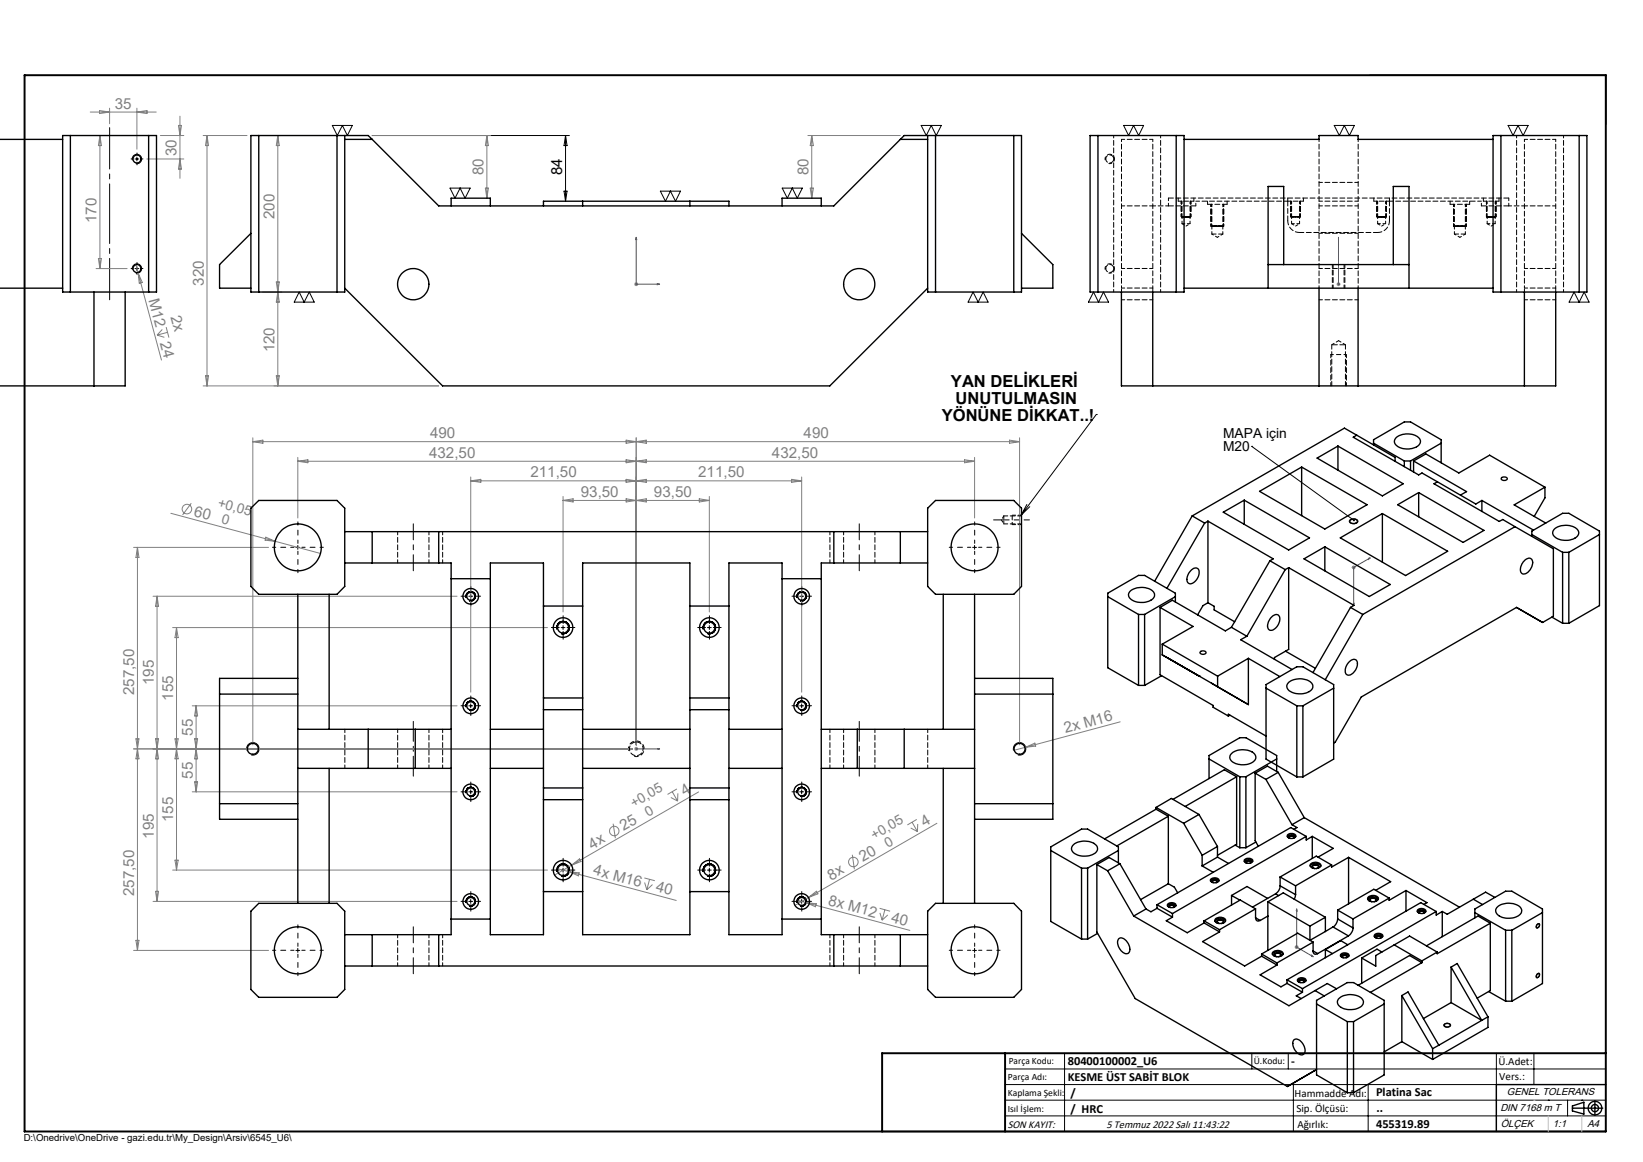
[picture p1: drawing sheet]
<svg xmlns="http://www.w3.org/2000/svg" width="420mm" height="297mm" viewBox="0 0 420 297" stroke-linecap="round" stroke-linejoin="round" font-family="sans-serif">
<g fill="none" stroke="#808080" stroke-width=".26">
<path d="M162.1 72.6h1M162.3 72.3l.7 .7M162.6 72.1v1M163 72.3l-.7 .7M341.7 72.6h1M341.8 72.3l.7 .7M342.2 72.1v1M342.5 72.3l-.7 .7M40.1 85.7l1.9 .5M41.5 84.2l-1.4 1.5M42.5 83.6l.7 2.7M42.8 84.9l-2.7 .8"/>
<path d="M48.9 128.6l-2.2 3M345.5 145h1M345.7 144.7l.7 .7M346 144.5v1.1M346.4 144.7l-.7 .7M162.1 191.4h1M162.3 191.1l.7 .7M162.6 190.9v1M163 191.1l-.7 .7M156.7 210.5l.6 3.7M171.5 203.8l1.7 .9M171.8 202.3l1.4 2.4"/>
<path d="M173 201.6l-2.4 1.5M173.3 202.8l-.1 1.9M217.9 218.5l.5 3.7M232.8 211.6l1.7 .9M233.2 210.1l1.3 2.4M234.4 209.4l-2.4 1.5M234.6 210.6l-.1 1.9M164.7 224.4l2.7 .7M164.8 225.6l.5 1.8M166.1 224.8l-.8 2.6M166.8 226.1l-1.5 1.3M224.9 232.2l2.6 .7"/>
<path d="M224.9 233.3l.6 1.9M226.2 232.5l-.7 2.7M226.9 233.9l-1.4 1.3M330.9 242.1h1.1M331.1 241.7l.7 .7M331.5 241.6v1M331.8 241.7l-.7 .7"/>
<circle cx="47.8" cy="130.1" r="1.22"/>
<circle cx="157" cy="212.4" r="1.21"/>
<circle cx="218.1" cy="220.3" r="1.21"/>
</g>
<g fill="none" stroke="#000" stroke-width=".26">
<path d="M84.9 32.1h5.2l-1.3 2.5-1.3-2.5-1.3 2.5zM235.5 32.1h5.1l-1.3 2.5-1.2-2.5-1.3 2.5zM287.2 32.1h5.1l-1.2 2.5-1.3-2.5-1.3 2.5zM341.1 32.1h5.1l-1.3 2.5-1.3-2.5-1.2 2.5zM385.5 32.1h5.1l-1.2 2.5-1.3-2.5-1.3 2.5zM33.8 41a1.2 1.2 0 0 1 1.1-1.6 1.2 1.2 0 0 1 1.3 1.3 1.2 1.2 0 0 1-1.5 1.1M34.5 40.6h1M35 40.1v1M115 48.1h5.2l-1.3 2.6-1.3-2.6-1.3 2.6zM168.8 48.9h5.2l-1.3 2.5-1.3-2.5-1.3 2.5zM200 48.1h5.1l-1.3 2.6-1.3-2.6-1.2 2.6zM33.8 69a1.2 1.2 0 0 1 1.1-1.6 1.2 1.2 0 0 1 1.3 1.3 1.2 1.2 0 0 1-1.5 1.1"/>
<path d="M34.5 68.6h1M35 68.2v.9M76.5 74.6l1.3 2.6 1.3-2.6 1.2 2.6h-5.1zM248.7 74.6l1.3 2.6 1.3-2.6 1.3 2.6h-5.1zM279.5 74.6l1.3 2.6 1.3-2.6 1.3 2.6h-5.2zM402.4 74.6l1.3 2.6 1.3-2.6 1.2 2.6h-5.1zM280.2 105.9h.1M280.2 105.9l-19.2 25.8M320 114.1h.1M320 114.1l26.1 18.9M75.6 139.9h1M76.1 139.4v1"/>
<path d="M248.6 139.9h1M249.1 139.4v1M262.5 128.9l-1.5 2.8M263.2 129.5l-2.2 2.2M345.1 132.9l.6-.3a.86 .86 0 0 1 .9 0 .86 .86 0 0 1 .4 1 1.35 1.35 0 0 1-2.1-.4zM119.2 152.7a1.2 1.2 0 0 1 1-1.5 1.2 1.2 0 0 1 1.3 1.3 1.2 1.2 0 0 1-1.5 1.1M119.8 152.4h1M120.3 151.9v1M143.9 159.9v1M181.3 159.9v1M203.8 152.7a1.2 1.2 0 0 1 1-1.5 1.2 1.2 0 0 1 1.3 1.3 1.2 1.2 0 0 1-1.5 1.1M204.4 152.4h1"/>
<path d="M204.9 151.9v1M120.3 179.9v1M142.4 160.8a1.6 1.6 0 0 1 1.4-2 1.6 1.6 0 0 1 1.7 1.8 1.6 1.6 0 0 1-2 1.4M143.4 160.4h1M179.8 160.8a1.6 1.6 0 0 1 1.4-2 1.6 1.6 0 0 1 1.7 1.8 1.6 1.6 0 0 1-2 1.4M180.8 160.4h1M204.9 179.9v1M63.1 191.8a1.59 1.59 0 0 1 1.4-2 1.59 1.59 0 0 1 1.7 1.7 1.59 1.59 0 0 1-2 1.4M119.2 180.7a1.2 1.2 0 0 1 1-1.5 1.2 1.2 0 0 1 1.3 1.3 1.2 1.2 0 0 1-1.5 1.1M119.8 180.4h1M203.8 180.7a1.2 1.2 0 0 1 1-1.5 1.2 1.2 0 0 1 1.3 1.3 1.2 1.2 0 0 1-1.5 1.1M204.4 180.4h1"/>
<path d="M259.1 191.8a1.59 1.59 0 0 1 1.4-2 1.59 1.59 0 0 1 1.7 1.7 1.59 1.59 0 0 1-2 1.4M119.2 202.7a1.2 1.2 0 0 1 1-1.5 1.2 1.2 0 0 1 1.3 1.3 1.2 1.2 0 0 1-1.5 1M119.8 202.4h1M120.3 201.9v1M203.8 202.7a1.2 1.2 0 0 1 1-1.5 1.2 1.2 0 0 1 1.3 1.3 1.2 1.2 0 0 1-1.5 1M204.4 202.4h1M204.9 201.9v1M329.6 214.2a.64 .64 0 0 1 .4-.6 .64 .64 0 0 1 .8 .3l-.1 .3M119.2 230.7a1.2 1.2 0 0 1 1-1.5 1.2 1.2 0 0 1 1.3 1.3 1.2 1.2 0 0 1-1.5 1.1M119.8 230.4h1M120.3 229.9v1M142.4 222.8a1.6 1.6 0 0 1 1.4-2 1.6 1.6 0 0 1 1.7 1.7 1.6 1.6 0 0 1-2 1.4"/>
<path d="M143.4 222.4h1M143.9 221.9v1M179.8 222.8a1.6 1.6 0 0 1 1.4-2 1.6 1.6 0 0 1 1.7 1.7 1.6 1.6 0 0 1-2 1.4M180.8 222.4h1M181.3 221.9v1M203.8 230.7a1.2 1.2 0 0 1 1-1.5 1.2 1.2 0 0 1 1.3 1.3 1.2 1.2 0 0 1-1.5 1.1M204.4 230.4h1M204.9 229.9v1M298.9 231.9a.64 .64 0 0 1 .5-.7 .64 .64 0 0 1 .7 .4v.3M309.9 225.6a.6 .6 0 0 1 .6-.6 .6 .6 0 0 1 .6 .6M311.3 236a.5 .5 0 0 1-.2-.7 .5 .5 0 0 1 .6-.2 .63 .63 0 0 1 .8 .1 .63 .63 0 0 1 .2 .7l-.1 .1M318.6 220.6a.6 .6 0 0 1 .6-.6 .6 .6 0 0 1 .6 .6"/>
<path d="M335.6 221.9a.44 .44 0 0 1-.2-.6 .44 .44 0 0 1 .6-.2 .77 .77 0 0 1 1.1 .7l-.2 .1M350.3 230.4a.5 .5 0 0 1-.1-.6 .5 .5 0 0 1 .6-.3 .6 .6 0 0 1 .8 .1 .6 .6 0 0 1 .1 .7l-.1 .1M351.8 239.7a.6 .6 0 0 1 .6-.5 .6 .6 0 0 1 .6 .5M362.8 233.4a.64 .64 0 0 1 .5-.6 .64 .64 0 0 1 .7 .3v.3M392.9 236.3a.42 .42 0 0 1 .6-.2 .42 .42 0 0 1 0 .7 .41 .41 0 0 1-.4 .5 .41 .41 0 0 1-.4-.6zM75.6 242.9h1M76.1 242.4v1M248.6 242.9h1M249.1 242.4v1M326 244.4a.44 .44 0 0 1-.3-.5 .44 .44 0 0 1 .6-.3 .77 .77 0 0 1 1.1 .7l-.1 .1M332.2 251.1a.64 .64 0 0 1 .4-.7 .64 .64 0 0 1 .8 .4l-.1 .3M343.1 244.7a.6 .6 0 0 1 .6-.6 .6 .6 0 0 1 .6 .6"/>
<path d="M392.9 249a.42 .42 0 0 1 .6-.2 .42 .42 0 0 1 0 .7 .41 .41 0 0 1-.4 .5 .41 .41 0 0 1-.4-.6zM256.9 273.2h153.6M256.9 277.2h153.6M272.1 269.2v20M320 269.2v4M329.3 269.2v4M330.6 277.2v12M349.7 277.2v12M369.1 261.8l.2-.1a1.03 1.03 0 0 1 1.5 .4v.1a.97 .97 0 0 1-1.7-.3zM382.5 269.2v20M392.1 269.2v8M256.9 281.2h153.6"/>
<path d="M256.9 285.2h153.6M395.8 281.2h.1M400.7 281.2v4M404.4 281.2h.1"/>
</g>
<path d="M283.4 41.8a1.2 1.2 0 0 0 1.5-1.1 1.2 1.2 0 0 0-1.3-1.3 1.2 1.2 0 0 0-1.1 1.5M302 55.4h2.4M304.4 55.4h-2.4M330 55.4h2.4M332.4 55.4h-2.4M352 55.4h2.4M354.4 55.4h-2.4M380 55.4h2.4M382.4 55.4h-2.4M283.4 69.8a1.2 1.2 0 0 0 1.5-1.1 1.2 1.2 0 0 0-1.3-1.3 1.2 1.2 0 0 0-1.1 1.5" fill="none" stroke="#000" stroke-width=".26" stroke-dasharray="1.3 .6" stroke-dashoffset=".4" stroke-linecap="butt"/>
<path d="M302.9 55.4h-.9M303.5 55.4h.9M330.9 55.4h-.9M331.5 55.4h.9M352.9 55.4h-.9M353.5 55.4h.9M380.9 55.4h-.9M381.5 55.4h.9M340.2 90.6h4M258.8 132.6v-.9" fill="none" stroke="#000" stroke-width=".26" stroke-dasharray="1.3 .6" stroke-dashoffset=".5" stroke-linecap="butt"/>
<g fill="none" stroke="#000" stroke-width=".26" stroke-dasharray="1.3 .6" stroke-dashoffset=".6" stroke-linecap="butt">
<path d="M302 55.4h1.2M304.4 55.4h-1.2M310.8 57.8h-1.2M311.5 57.8h1.3M330 55.4h1.2M332.4 55.4h-1.2M352 55.4h1.2M354.4 55.4h-1.2M372.8 57.8h-1.2M373.5 57.8h1.3M380 55.4h1.2M382.4 55.4h-1.2"/>
<path d="M258.8 134.1v-1.2"/>
</g>
<path d="M309.6 57.8h3.2M312.8 57.8h-3.2M371.6 57.8h3.2M374.8 57.8h-3.2" fill="none" stroke="#000" stroke-width=".26" stroke-dasharray="1.3 .6" stroke-linecap="butt"/>
<path d="M309.6 57.8h1.6M312.8 57.8h-1.6M371.6 57.8h1.6M374.8 57.8h-1.6" fill="none" stroke="#000" stroke-width=".26" stroke-dasharray="1.3 .6" stroke-dashoffset=".8" stroke-linecap="butt"/>
<path d="M162.1 193.3a2 2 0 0 0 2.5-1.7 2 2 0 0 0-2.1-2.2 2 2 0 0 0-1.8 2.5" fill="none" stroke="#000" stroke-width=".26" stroke-dasharray="1.3 .6" stroke-dashoffset=".2" stroke-linecap="butt"/>
<path d="M302.2 55.4h2h-1M304.2 55.4h-2h1M332.2 55.4h-2h1M352.2 55.4h2h-1M354.2 55.4h-2h1M380.2 55.4h2h-1M382.2 55.4h-2h1" fill="none" stroke="#000" stroke-width=".35" stroke-dasharray="1.3 .6" stroke-dashoffset=".1" stroke-linecap="butt"/>
<path d="M309.8 57.8h2.8h-1.4M312.6 57.8h-2.8h1.4M371.8 57.8h2.8h-1.4M374.6 57.8h-2.8h1.4" fill="none" stroke="#000" stroke-width=".35" stroke-dasharray="1.3 .6" stroke-dashoffset=".5" stroke-linecap="butt"/>
<g fill="none" stroke="#000" stroke-width=".35">
<path d="M350.2 19.2h60.3v12.6M410.5 277.2h-28v12M225.5 289.2h185M402 283.2h7.7M402 282.7l2.9-1v3.1l-2.9-.9zM407.7 281.3v3.8"/>
<circle cx="407.7" cy="283.2" r=".93"/>
<circle cx="407.7" cy="283.2" r="1.74"/>
</g>
<path d="M162.6 60.6l.2 .6h-.3zM168 72.5l.6 .1-.6 .2zM342.2 72.5v.3zM342.2 60.6v.6v-.6M345.9 154.4l.2-.1-.1 .5zM349.8 142.7l.5-.1-.5 .3zM162.5 191.4h.3zM168.6 191.4h-.6h.6M331.5 232.3l.1 .6-.2-.2zM335.3 244.2l.4 .3-.4-.1z" fill="none" stroke="#00f" stroke-width=".26"/>
<g fill="none" stroke="#000" stroke-width=".26" stroke-dasharray="15.2 1.3 1.3 1.3">
<path d="M35 39.6v-.5M34 40.6h-.5M35 41.6v.5M36 40.6h.5M34 68.6h-.5M35 67.6v-.5M35 69.6v.5M36 68.6h.5M256.6 132.9h-2.6M119.4 152.4h-1.5M120.4 151.4v-1.5M120.4 153.4v1.5"/>
<path d="M121.4 152.4h1.5M144 159.4v-2M181.4 159.4v-2M204 152.4h-1.5M205 151.4v-1.5M205 153.4v1.5M206 152.4h1.5M120.4 179.4v-1.5M143 160.4h-2M144 161.4v2M145 160.4h2M180.4 160.4h-2"/>
<path d="M181.4 161.4v2M182.4 160.4h2M205 179.4v-1.5M119.4 180.4h-1.5M120.4 181.4v1.5M121.4 180.4h1.5M204 180.4h-1.5M205 181.4v1.5M206 180.4h1.5M119.4 202.4h-1.5M120.4 201.4v-1.5M120.4 203.4v1.5"/>
<path d="M121.4 202.4h1.5M204 202.4h-1.5M205 201.4v-1.5M205 203.4v1.5M206 202.4h1.5M119.4 230.4h-1.5M120.4 229.4v-1.5M120.4 231.4v1.5M121.4 230.4h1.5M143 222.4h-2M144 221.4v-2M144 223.4v2"/>
<path d="M145 222.4h2M180.4 222.4h-2M181.4 221.4v-2M181.4 223.4v2M182.4 222.4h2M204 230.4h-1.5M205 229.4v-1.5M205 231.4v1.5M206 230.4h1.5"/>
</g>
<path d="M302 51.4v4M304.4 55.4v-4M330 51.4v4M332.4 55.4v-4M352 51.4v4M354.4 55.4v-4M380 51.4v4M382.4 55.4v-4M340.6 67.6v6M343.8 73.6v-6" fill="none" stroke="#000" stroke-width=".26" stroke-dasharray="1.3 .6" stroke-dashoffset=".5"/>
<g fill="none" stroke="#000" stroke-width=".26" stroke-dasharray="1.3 .6">
<path d="M302 55.4h.1M303.2 55.4h.3M303.2 55.4h-.3M304.4 55.4h.1M309.6 57.8h.1M311.2 57.8h.3M311.2 57.8h-.4M312.8 57.8h.1M330 55.4h.1M331.2 55.4h.3M331.2 55.4h-.3M332.4 55.4h.1"/>
<path d="M352 55.4h.1M353.2 55.4h-.3M353.2 55.4h.3M354.4 55.4h.1M371.6 57.8h.1M373.2 57.8h-.4M373.2 57.8h.3M374.8 57.8h.1M380 55.4h.1M381.2 55.4h-.3M381.2 55.4h.3M382.4 55.4h.1"/>
<path d="M340.2 90.6h.1M258.8 132.9v-.3"/>
</g>
<path d="M309.6 52.2v5.6M312.8 57.8v-5.6M371.6 52.2v5.6M374.8 57.8v-5.6" fill="none" stroke="#000" stroke-width=".26" stroke-dasharray="1.3 .6" stroke-dashoffset=".7"/>
<path d="M340.2 90.6v8M344.2 98.6v-8M258.8 134.1h2.4M261.2 131.7h-2.4" fill="none" stroke="#000" stroke-width=".26" stroke-dasharray="1.3 .6" stroke-dashoffset=".4"/>
<g fill="none" stroke="#000" stroke-width=".26" stroke-dasharray="15.2 1.3 1.3 1.3" stroke-dashoffset="14.4">
<path d="M75.2 139.9h-5.5M76.2 138.9v-5.5M77.2 139.9h5.5M248.2 139.9h-5.5M249.2 138.9v-5.5M250.2 139.9h5.5M76.2 140.9v5.5M249.2 140.9v5.5M75.2 242.9h-5.5M76.2 241.9v-5.5M76.2 243.9v5.5M77.2 242.9h5.5"/>
<path d="M248.2 242.9h-5.5M249.2 241.9v-5.5M249.2 243.9v5.5M250.2 242.9h5.5"/>
</g>
<path d="M302.2 55.4h.1M304.2 55.4h.1M309.8 57.8h.1M312.6 57.8h.1M332.2 55.4h.1M352.2 55.4h.1M354.2 55.4h.1M371.8 57.8h.1M374.6 57.8h.1M380.2 55.4h.1M382.2 55.4h.1" fill="none" stroke="#000" stroke-width=".35" stroke-dasharray="1.3 .6"/>
<path d="M28 76.6v-44" fill="none" stroke="#000" stroke-width=".26" stroke-dasharray="15.2 1.3 1.3 1.3" stroke-dashoffset="4.7"/>
<path d="M256.6 132.9h6.6" fill="none" stroke="#000" stroke-width=".26" stroke-dasharray="15.2 1.3 1.3 1.3" stroke-dashoffset="13.9"/>
<path d="M105.7 184.4v14M219.7 184.4v14" fill="none" stroke="#000" stroke-width=".26" stroke-dasharray="15.2 1.3 1.3 1.3" stroke-dashoffset="10.1"/>
<path d="M105.7 133.9v12M219.7 133.9v12M105.7 236.9v12M219.7 236.9v12" fill="none" stroke="#000" stroke-width=".26" stroke-dasharray="15.2 1.3 1.3 1.3" stroke-dashoffset="11.1"/>
<path d="M6.3 19.2h404.2v270h-404.2zM256.9 269.2v20M410.5 269.2h-185v20" fill="none" stroke="#000" stroke-width=".5"/>
<path d="M395.8 285.2v4M404.4 285.2v4" fill="none" stroke="#c0c0c0" stroke-width=".26"/>
<circle cx="392.1" cy="281.2" r=".17" fill="#c0c0c0"/>
<path d="M162.6 60.6v12h6M342.2 72.6h.1M342.2 60.6v12M350.3 142.6l-4.3 2.4v9.8M162.6 191.4h.1M162.6 191.4h6M331.5 232.3v9.8l4.2 2.4" fill="none" stroke="#00f" stroke-width=".26"/>
<path d="M95.1 34.6h50.5M144.6 34.6v16.8M144.6 34.6l.4 2.6h-.8zM144.2 48.9h.8l-.4 2.5z" fill="none" stroke="#000" stroke-width=".26"/>
<g fill="none" stroke="#808080" stroke-width=".26">
<path d="M23.1 28.6h16.8M25.4 28.3l2.6 .3-2.6 .4zM25.5 34.6l.4 2.6h-.7zM25.5 34.6v34M28 27.7v3.9M35 27.7v10.4M35 28.6l2.6-.3v.7zM41 34.6h6M45.6 32.1h.8l-.4 2.5zM46 29.7v15.9M51.9 34.6h11.2M52.9 34.6l.4 2.6h-.8z"/>
<path d="M52.9 34.6v64M67.1 34.6h4.9M71 34.6v64M71 34.6l.4 2.6h-.8zM95.1 34.6h30.3M124.5 34.6l.3 2.6h-.7zM124.5 34.6v16.1M206.5 34.6h23.7M207.5 34.6l.4 2.6h-.8zM207.5 34.6v16.1M37.5 40.6h9.5M46 40.6l.4 2.6h-.8z"/>
<path d="M124.1 48.1h.7l-.3 2.6zM207.1 48.1h.8l-.4 2.6zM24.6 68.6h7.9M25.2 66.1h.7l-.4 2.5zM34.7 67.5l.6 2.3M35.3 69.8l6 22.2M35.3 69.8l1.1 2.4-.8 .2zM67.1 74.6h4.9M70.6 72.1l.8 5.1h-.8l.8-5.1zM51.9 98.6h60.2M52.5 96.1h.8l-.4 2.5zM70.6 96.1h.8l-.4 2.5z"/>
<path d="M64.6 112.9h196M64.6 111.9v78.5M64.6 112.9l2.6-.4v.8zM76.1 116.9v15.5M76.1 117.9h173M76.1 117.9l2.6-.4v.8zM160.1 112.5l2.5 .4-2.5 .4zM160.1 117.5v.8l5.1-.8v.8zM162.6 111.9v78.5M162.6 112.9l2.6-.4v.8zM246.6 117.5l2.5 .4-2.5 .4zM249.1 116.9v15.5"/>
<path d="M258.1 112.5l2.5 .4-2.5 .4zM260.6 111.9v78.5M34.1 139.9h34.6M35.1 139.9v103M35.1 139.9l.4 2.6h-.8zM43.7 131.2l38.2 10.3M67.9 137.3l2.4 1.1-2.5-.3zM120.3 121.9v55M120.3 122.9h84.6M120.3 122.9l2.6-.4v.8zM143.9 126.9v29.5M143.9 127.9h37.4"/>
<path d="M143.9 127.9l2.6-.4v.8zM160.1 127.5l2.5 .4-2.5 .4zM160.1 122.5v.8l5.1-.8v.8zM162.6 127.9l2.6-.4v.8zM178.8 127.5l2.5 .4-2.5 .4zM181.3 126.9v29.5M202.4 122.5l2.5 .4-2.5 .4zM204.9 121.9v55M39.1 152.4h77.7M40.1 152.4v78M40.1 152.4l.4 2.6h-.7zM44.1 160.4h95.8"/>
<path d="M45.1 160.4v62M45.1 160.4l.4 2.6h-.8zM34.1 191.4h127.5M34.7 188.8h.8l-.8 5.2h.8zM39.8 188.8h.7l-.7 5.2h.7zM44.7 188.8h.8l-.4 2.6zM45.1 191.4l.4 2.6h-.8zM49.1 180.4h67.7M49.7 188.8h.8l-.8 5.2h.8zM49.7 199.8h.8l-.4 2.6zM50.1 180.4v22M50.1 180.4l.4 2.6h-.8z"/>
<path d="M262.2 191l-3.1 .8M262.2 191l2.3-1.1 .3 .8zM286.3 184.5l-24.1 6.5M44.7 219.8h.8l-.4 2.6zM49.1 202.4h67.7M178.6 202.4l-32.5 18.8M239.5 210.4l-36.3 21M39.1 230.4h77.7M39.8 227.8h.7l-.4 2.6zM44.1 222.4h95.8M142.4 222l3.1 .8M145.5 222.8l27.4 7.3"/>
<path d="M145.5 222.8l2.6 .3-.3 .8zM146.1 221.2l-4.3 2.5M146.1 221.2l2-1.7 .4 .7zM203.8 230.1l2.3 .6M206.1 230.7l26.5 7.1M206.1 230.7l2.6 .3-.2 .8zM206.7 229.4l2-1.6 .4 .7zM34.1 242.9h34.6M34.7 240.3h.8l-.4 2.6z"/>
</g>
<path d="M345.9 132.8h.4v.3l-.2-.1 .2 .1-.3 .1z" fill="#000"/>
<g fill="#00f">
<path d="M168 191.4h.6zM162.5 191.4h.3z"/>
<path d="M342.2 72.5v.3zM342.2 60.6v.6zM335.3 244.2l.4 .3-.4-.1zM331.5 232.3l.1 .6-.2-.2zM349.8 142.7v.2l.5-.3zM345.9 154.4l.1 .4 .1-.5z"/>
<path d="M168 72.5l.6 .1-.6 .2zM162.6 60.6l.2 .6h-.3z"/>
</g>
<g fill="none" stroke="#000" stroke-width=".35">
<path d="M-.1 35.6h16.1M16 34.6h24v40h-24zM18 34.6v40M38 34.6v40M66.1 34.6v40M86.1 34.6v40M88.1 34.6v40h-24v-40h30l1 1M88.1 35.6h7M230.2 35.6h6.9M237.1 34.6v40h24v-40h-30l-18 18h-101l-17-17M239.1 34.6v40M259.2 34.6v40"/>
<path d="M278.7 34.6h24v40h-24zM280.7 34.6v40M300.7 34.6v40M302.7 35.6h34.5v-1h10v1h34.5M381.7 34.6h24v40h-24zM383.7 34.6v40M403.7 34.6v40M64.1 59.7l-8 7.9v6.1h8M115.3 52.6v-1.9h10v1.9M138.9 52.6v-1.2h47.4v1.2M148.9 51.4v1.2M176.4 51.4v1.2"/>
<path d="M199.9 52.6v-1.9h10v1.9M261.1 59.7l8 7.9v6.1h-8M-.1 73.7h16.1M24 74.6v24M32 74.6v24h-32.1M88.1 73.7l25 24.9h99l25-24.9M286.7 74.6v24h111v-24M294.7 74.6v24M302.7 73.7h79M324.2 67.6h36M328.2 67.6v-19.9h-4v26M337.2 73.7v24.9"/>
<path d="M347.2 73.7v24.9M356.2 67.6v-19.9h4v26M389.7 74.6v24M332.7 119.4v12.4M336.7 117.1l5.3-3.1 16.7 9.6-5.3 3.1zM342 114v6.2M346.8 111.2l9.8 5.7v1M346.8 111.2l-3.1-1.8-38.9 22.5M346.8 111.2l-.9 .6 16.8 9.6 .8-.5 4 2.3M351.1 113.7v-1.3l7.9-4.6h1.6l7.8 4.6v5.9M351.1 113.3l7.9 4.5M356.8 112a4.6 4.6 0 0 1 6.2 .3 1.77 1.77 0 0 1-1.8 2.2 4 4 0 0 1-4.7-1.3v-.6z"/>
<path d="M359 117.8h1.6M359 117.8v1.5M360.6 117.8v2.4M361.4 117.8l3.1-1.8 8.4 4.9 7.9-4.6 14.1 8.2M361.4 117.8l13.5 7.9-1.6 .8M361.4 117.8v2.8M368.4 113.3l-7.8 4.5M64.1 129.9l2-2h20l2 2v20l-2 2h-20l-2-2zM88.1 135.9h149M95.1 135.9v8M112.1 135.9v8M213.1 135.9v8"/>
<path d="M230.2 135.9v8M237.1 129.9l2-2h20.1l1.9 2v20l-1.9 2h-20.1l-2-2zM304.8 131.9l3.1 1.8M304.8 131.9l-9.6 16.7M307.9 133.7l-9.6 16.7M308.8 133.2l-.9 .5M308.8 133.2l16.7 9.6-.9 .5M308.8 133.2v20.9M312.7 130.9l5.4-3.1 16.7 9.7-5.4 3.1zM318.1 127.8v6.2M322 125.6l10.7-6.2 16.8 9.6-10.8 6.2zM338.7 139.8v6.1"/>
<path d="M342.6 137.5l10.8-6.2 16.7 9.6-10.8 6.2zM345.3 132.9l.1-.1a.91 .91 0 0 1 1-.1 .91 .91 0 0 1 .5 .8 1.05 1.05 0 0 1-1.8-.4zM353.4 131.3v12.4M357.3 129l5.4-3.1 16.6 9.7-5.3 3zM362.7 125.9v6.2M367.5 123.2l9.8 5.6 1.5-.9M367.5 123.2l-.9 .4 16.7 9.7 .8-.5 3.2 1.8M378.8 127.9v2.8M378.8 127.9l13.2 7.6M384 122l.4-.1a.5 .5 0 0 1 .7 .1 .5 .5 0 0 1 0 .7l-.5 .1a.5 .5 0 0 1-.7-.1 .5 .5 0 0 1 .1-.7zM387.3 134.6l-38.9 22.5M387.3 134.6l9.8 5.7v17.2l-2.8 1.6"/>
<path d="M391.6 137.1v-1.4l7.9-4.5h1.5l7.9 4.5v19.1l-7.9 4.5M391.6 136.6l7.9 4.6M394.9 124.5l-7.8 4.5 8 4.7M394.9 124.5v2.7l-2.7 4.8M397.3 135.3a4.5 4.5 0 0 1 6.1 .3 1.76 1.76 0 0 1-1.7 2.3 4 4 0 0 1-4.7-1.3l-.1-.7zM408.9 136.6l-7.9 4.6M76.1 151.9v79M84.1 151.9v34.5M88.1 143.9h27.2v95h-27.2M115.3 147.9h10M138.9 154.9h10M176.4 154.9h9.9"/>
<path d="M199.9 147.9h10M237.1 143.9h-27.2v95h27.2M241.1 151.9v34.5M249.1 151.9v79M283.2 152.5l7.8 4.6M288.8 151.2a4.5 4.5 0 0 1 6.2 .3 1.64 1.64 0 0 1-1.4 2.2 4.2 4.2 0 0 1-5.1-1.3v-.6zM291 157.1h1.6M291 157.1v18.1M292.6 157.1v18.1M296.5 155.3l8.5 4.8-7.9 4.5M296.5 155.3l3.2-1.9 13.5 7.9 1.6-1M296.5 155.3v17.2l13.6 7.8v.5l3.9 2.2"/>
<path d="M300.5 153.9v-2.3l-7.9-4.5h-1.6l-7.8 4.5v19.1l7.8 4.5M300.5 152.5l-7.9 4.6M304.4 145.8a1.13 1.13 0 0 1 1.1-.7 1.13 1.13 0 0 1 1 .8 2.91 2.91 0 0 1-2.4 3.3 1.62 1.62 0 0 1-.4-2.4zM308.8 154.1l1.6 .9v.9l5.2 3M308.8 154.1l-1.3 .7-1.4 2.4M324.6 143.3l3.9 2.3M324.6 143.3l-9.8 17M325 157.7a1.13 1.13 0 0 1 1.1-.7 1.13 1.13 0 0 1 1 .7 2.94 2.94 0 0 1-2.4 3.4 1.63 1.63 0 0 1-.3-2.4zM328.5 145.6l-9.8 17M329.4 145.1l16.7 9.6-.9 .6M329.4 145.1l-.9 .5M329.4 145.1v20.9l-3.6 2.1v.4"/>
<path d="M333.3 142.8l5.4-3 16.7 9.6-5.4 3.1zM345.2 155.3l-9.6 16.6M345.2 155.3l3.2 1.8M348.4 157.1l-9.6 16.6M389.7 143.2a1.12 1.12 0 0 1 1.6-.4 1.12 1.12 0 0 1 .4 1.5 2.35 2.35 0 0 1-2.7 2.3 2.53 2.53 0 0 1 .7-3.4zM391.2 157.3l3.1 1.8M394.3 159.1l-6.6-3.8-39.7 22.8-6.7 11.6-.4 .2M396.7 157.7l2.8 1.6M399.5 159.3h1.5M399.5 141.2v18.1M399.5 141.2h1.5M401 141.2v18.1"/>
<path d="M56.1 177.4h20M76.1 173.4h-20v36h20M138.9 178.4v3M138.9 178.4v-34.5h-13.6v95h13.6v-34.5M138.9 178.4h10M148.9 178.4v3M148.9 178.4v-34.5h27.5v34.5M176.4 178.4v3M176.4 178.4h9.9M186.3 178.4v3M186.3 178.4v-34.5h13.6v95h-13.6v-34.5M249.1 173.4h20v36h-20"/>
<path d="M249.1 177.4h20M291 175.2h1.6M296.9 172.7l-4.3 2.5M297.1 164.6l14.2 8.2M297.1 167.4l12.6 7.2M297.1 164.6v2.8M297.1 167.4l7.9 4.5M306.6 172.8h.1M307 166.5l.1-.1a.73 .73 0 0 1 1.2 .6l-.7 .2a.5 .5 0 0 1-.6-.1 .5 .5 0 0 1 0-.6zM309.7 174.6l1.6 .9M309.7 174.6l7.8 4.6M311.3 172.8v2.7"/>
<path d="M314.8 160.3l3.9 2.3M318.7 162.6l-1.6 .9 13.2 7.6M319.1 168.3l8.1 4.6M319.1 168.3l-7.8 4.5M319.1 168.3v11.8l-7.8-4.6M323.6 175.9l7.9 4.5M328.6 166.4l7.6 4.4M329.5 174.4a4.6 4.6 0 0 1 6 .5 1.62 1.62 0 0 1-1.4 2.2 4.5 4.5 0 0 1-5-1.1 1.24 1.24 0 0 1 .4-1.6zM340.9 175.9l-7.8 4.5M344.8 169.3a1.22 1.22 0 0 1 2.1-.3 2.93 2.93 0 0 1-2.3 3.6 1.49 1.49 0 0 1-.5-2.3zM76.1 196.4h39.2M76.1 186.4h39.2"/>
<path d="M84.1 196.4v34.5M94.1 186.4v10M106.2 186.4v10M125.3 196.4h13.6M125.3 186.4h13.6M138.9 181.4v20M138.9 181.4h10M148.9 196.4h27.5M148.9 186.4h27.5M148.9 181.4v20M176.4 181.4v20M176.4 181.4h9.9"/>
<path d="M186.3 196.4h13.6M186.3 186.4h13.6M186.3 181.4v20M209.9 196.4h39.2M209.9 186.4h39.2M219.1 186.4v10M231.1 186.4v10M241.1 196.4v34.5M309.1 194l7.8 4.5M314 183v-.4l9.6 5.5M314.4 182.8l-.4 .2M314.6 192.8a4.5 4.5 0 0 1 6.2 .1 1.54 1.54 0 0 1-1.1 2.2 4.4 4.4 0 0 1-5.2-1.1l-.1-.4z"/>
<path d="M316.1 198.5l-3.1-1.8-13.2 7.6M316.1 198.5l-13.1 7.6M316.1 198.5v17.3l-4.9 2.8M316.9 198.5v18.2M316.9 198.5h1.6M318.5 198.5v18.2M320.9 197.6v17.3l.8 1.4M320.9 197.6l2.7 1.6M323.6 199.2l6.7 11.6M326.4 197.2v-4.1l-7.9-4.5h-1.6l-7.8 4.5v5.9M326.4 194l-7.9 4.5M326.7 197.4l-3.1 1.8"/>
<path d="M326.7 197.4l6.7 11.6M326.7 197.4l-2.7-1.6-3.1 1.8M331.5 198.6h1.6M331.5 180.4v18.2M331.5 180.4h1.6M331.5 198.6l-7.9-4.6v-19l7.9-4.6h1.6l7.8 4.6v19l-7.8 4.6M333.1 180.4v18.2M56.1 205.4h20M138.9 201.4v3M138.9 204.4h10M138.9 201.4h10M148.9 201.4v3"/>
<path d="M148.9 204.4v34.5h27.5v-34.5M176.4 201.4v3M176.4 204.4h9.9M176.4 201.4h9.9M186.3 201.4v3M249.1 205.4h20M268.6 217.4l7.9 4.5M274.4 216a4.6 4.6 0 0 1 6 .2 1.67 1.67 0 0 1-1.5 2.4 4 4 0 0 1-5-1.4l.1-.7zM285.9 217.4l-7.9 4.5M295.5 206.8l3.2 1.8M295.5 206.8l-13.1 7.6M295.5 206.4v.4"/>
<path d="M295.5 206.4l7.1 4M295.5 206.4l3.9-2.3 7.1 4.1M298.7 208.6l-13.2 7.6M298.7 208.6v17.3M302.6 210.4l4.7 8.2M306.5 208.2l-3.9 2.2M306.5 208.2l4.7 8.2M307.3 218.6v2.7M311.2 216.4l-3.9 2.2M311.2 219.1l-3.9 2.2M311.2 219.1l2.8 1.6M311.2 216.4v2.7"/>
<path d="M315.7 216l1.2 .7M316.9 216.7h1.6M318.2 219.7l.5-.3a1.04 1.04 0 0 1 1.5 .8 1.23 1.23 0 0 1-2.1-.3zM321 215.2l-2.5 1.5M329.1 213.4l1-.4a.77 .77 0 0 1 .8 .2 .77 .77 0 0 1 .3 .8l-.5 .2a1.02 1.02 0 0 1-1.6-.8zM329.1 213.9l.8-.5a1.26 1.26 0 0 1 1.3 .5M329.8 214.3a.32 .32 0 0 1-.2-.5 .32 .32 0 0 1 .5-.1 .38 .38 0 0 1 .5 0 .38 .38 0 0 1 0 .5v.1M330.3 210.8l1.2 .7-.8 .5M333.4 209l-3.1 1.8M333.4 209l39.7 22.9M333.9 213.8v.9l1.6-.9M333.9 213.8l-34.2 19.7"/>
<path d="M333.9 213.8l-3.9-2.3-34.2 19.7M335.5 213.8l5.3 3-3.9 2.3M335.5 213.8v5.6M344.7 219.1l10.8 6.3-3.9 2.2M344.7 219.1l-4.3 2.5v-.5M344.7 219.1v11.9M64.1 232.9l2-2h20l2 2v20l-2 2h-20l-2-2zM95.1 238.9v8M112.1 238.9v8M115.3 234.9h10M138.9 227.9h10M176.4 227.9h9.9"/>
<path d="M199.9 234.9h10M213.1 238.9v8M230.2 238.9v8M237.1 232.9l2-2h20.1l1.9 2v20l-1.9 2h-20.1l-2-2zM276.5 221.9h1.5M276.5 221.9v18.1M278 221.9v18.1M280.4 221v17.2l9.8 17 38.9 22.5 7.4-4.3-4.3 2.5M280.4 221l2.7 1.6M280.6 238.6l-2.6 1.4M283.1 222.6l6.7 11.5M285.9 220.6v-4.1l-7.9-4.6h-1.5l-7.9 4.6v19l7.9 4.5"/>
<path d="M286 240a1.72 1.72 0 0 1 2.4 1.1 1.82 1.82 0 0 1-.2 2.6 2.8 2.8 0 0 1-2.5-3zM286.3 220.8l6.6 11.5M286.3 220.8l-3.2 1.8M286.3 220.8l-2.8-1.6-3.1 1.8M289.8 234.1l39.7 23 6.7-3.9M292.9 232.3l-3.1 1.8M295.8 232.2l-1.6 .8-1.3-.7M295.8 232.2l3.9 2.2M295.8 231.2l3.9 2.3M295.8 231.2v1M298.4 231.5h.1a1.45 1.45 0 0 1 2.1 0M298.6 231l.2-.1a1.01 1.01 0 0 1 1.1-.2 1.01 1.01 0 0 1 .6 .9l-.6 .3a.91 .91 0 0 1-1.4-.8z"/>
<path d="M298.7 225.9l-7.1 4M298.7 225.9l1.5 .9 .9 1.4M299.1 231.9a.4 .4 0 0 1 .1-.5 .4 .4 0 0 1 .5 0 .28 .28 0 0 1 .4 .2 .28 .28 0 0 1-.2 .3M299.7 234.4l-1.6 .9 5.4 3.1 4.3-2.5M299.7 233.5v.9M307.3 221.3l2.8 1.7M307.8 235.9l3.9 2.3M307.8 235.4l3.9 2.2M307.8 235.4v.5M309.5 225.2v-.1a1.49 1.49 0 0 1 2.1 .1M309.6 224.7l.2-.2a1.18 1.18 0 0 1 1.8 .6 1.25 1.25 0 0 1-2.2-.2zM310.1 225.6l-.1-.1a.51 .51 0 0 1 .5-.5 .51 .51 0 0 1 .5 .5l-.1 .1"/>
<path d="M310.6 235.4a1.73 1.73 0 0 1 2.7 0M310.8 234.8l.5-.2a1.41 1.41 0 0 1 2 .8 1.72 1.72 0 0 1-2.7-.1zM311.7 236a.47 .47 0 0 1-.5-.5 .47 .47 0 0 1 .7-.3 .5 .5 0 0 1 .6 .1 .5 .5 0 0 1 0 .6l-.3 .1M311.7 238.2l-4.3 2.5 10.8 6.2 4.3-2.5M311.7 237.6v.6M314.8 228.9l4-2.3 5.2 3M314.8 228.9v2.4M314.8 228.9l2.2 1.2M318.1 220.2a1.49 1.49 0 0 1 2.1 0M318.8 220.6a.41 .41 0 0 1 0-.5 .41 .41 0 0 1 .6 0 .3 .3 0 0 1 .3 .2 .3 .3 0 0 1-.2 .3M321 232.3v2.3a.74 .74 0 0 0 .3 .7 .74 .74 0 0 0 .9 0M321 232.3l-4-2.3-9.2 5.4"/>
<path d="M321 232.3l-9.3 5.3M321 234.6l1.2 .7M324.1 234.1l-1.9 1.2M324.1 230.5v12.4M324.1 230.5l3.9-2.3 10.8 6.3M324.1 230.5l10.8 6.2M326.1 228.5l-5.9 3.3M326.1 228.5l.7 .4M327.2 226.4v.2a2.53 2.53 0 0 1-1.1 1.9M327.2 224.2l4 2.2M327.2 226.4l4 2.3M327.2 224.2v2.2"/>
<path d="M331.2 228.7l-.4 1.1M331.2 226.4v2.3M334.9 236.7v3.6l3.9-2.2M334.9 221.4a1.84 1.84 0 0 1 2.7 0M335 220.9a1.74 1.74 0 0 1 2.7 .3 1.58 1.58 0 0 1-2.8 0zM336.1 222a.47 .47 0 0 1-.6-.5 .47 .47 0 0 1 .7-.4 .49 .49 0 0 1 .7 .1 .49 .49 0 0 1-.1 .7l-.3 .1M338.8 234.5v3.6M338.8 234.5l-3.9 2.2M340.4 221.1l-3.9-2.3-9.3 5.4M340.4 221.1l-9.2 5.3M340.7 236.9l-1.9 1.2M340.7 236.9l4 2.3"/>
<path d="M341.9 234.9v.4a2.39 2.39 0 0 1-1.2 1.6M341.9 232.6l4 2.3M341.9 234.9l4 2.3M341.9 232.6v2.3M344.7 239.2l-7.9 4.5M345.9 237.2l-.2 .9-1 1.1M345.9 234.9v2.3M349.6 229.9a1.73 1.73 0 0 1 2.7 0M349.8 229.2a1.57 1.57 0 0 1 2.6 .6 1.72 1.72 0 0 1-2.8 0zM350.7 230.5a.47 .47 0 0 1-.5-.6 .47 .47 0 0 1 .7-.3 .5 .5 0 0 1 .7 .1 .5 .5 0 0 1-.1 .7l-.3 .1M351.3 239.4a1.45 1.45 0 0 1 2.1 0M351.4 238.9l.2-.1a1.27 1.27 0 0 1 1.9 .5 1.23 1.23 0 0 1-2.2-.2z"/>
<path d="M352 239.8a.36 .36 0 0 1-.1-.5 .36 .36 0 0 1 .6 0 .32 .32 0 0 1 .4 .1 .32 .32 0 0 1-.1 .4M355.1 229.5l-9.2 5.4M355.1 229.5l-3.9-2.2-9.3 5.3M359.4 227.6l-4.3 2.5v-.6M359.4 227.6v5.3M359.4 227.6l5.4 3.1-.8 .4M362.3 233a1.45 1.45 0 0 1 2.2 0M362.4 232.5l.2-.1a1.29 1.29 0 0 1 1.9 .5 1.23 1.23 0 0 1-2.2-.1zM363 233.5a.35 .35 0 0 1-.1-.5 .35 .35 0 0 1 .5-.1 .33 .33 0 0 1 .5 .1 .33 .33 0 0 1-.1 .5M367.1 233l-34.1 19.7M367.1 233v.9l1.6-.9M367.1 233l-3.9-2.3-34.2 19.7"/>
<path d="M368.7 233v6.4M376.6 229.8l2.4 1.4M377 234.6v-2.3l7.9-4.5h1.6l7.8 4.5v19.1l-7.8 4.5M377 233.3l7.9 4.5M381 236l-13.6 7.8v-.5M381 236v17.2l-3.4 1.9M381 236l-3.2-1.9-13.2 7.7M382.1 229.4l-2.3-1.4-9.8 5.7-1.3-.7M382.8 231.8a4.6 4.6 0 0 1 6 .3 1.53 1.53 0 0 1-1.2 2.2 4.3 4.3 0 0 1-5.2-1v-.9zM384.9 237.8v18.1M384.9 237.8h1.6M386.5 237.8v18.1"/>
<path d="M392.9 236.4l.1-.1a.35 .35 0 0 1 .5 0 .35 .35 0 0 1-.1 .5 .39 .39 0 0 1-.6 .3 .39 .39 0 0 1 .1-.7zM394.3 233.3l-7.8 4.5M88.1 246.9h149M276.5 240h1.5M322.5 244.4l3.9 2.3M322.5 243.8l3.9 2.3M322.5 243.8v.6M325.3 243.9a1.84 1.84 0 0 1 2.7 0M325.4 243.3l.4-.2a1.55 1.55 0 0 1 2.2 .8 1.65 1.65 0 0 1-2.8-.2zM326.4 244.5a.47 .47 0 0 1-.5-.5 .47 .47 0 0 1 .6-.3 .49 .49 0 0 1 .7 0 .49 .49 0 0 1 0 .7l-.4 .1M326.4 246.7l-4.3 2.5 5.3 3 1.6-.8M326.4 246.1v.6"/>
<path d="M329 251.4l4 2.2M329 250.4l4 2.3M329 250.4v1M331.7 250.7l.4-.3a1.46 1.46 0 0 1 1.7 .3M331.8 250.2a1.35 1.35 0 0 1 2.1 .4 1.26 1.26 0 0 1-2.3-.2zM332.4 251.1a.32 .32 0 0 1-.2-.4 .32 .32 0 0 1 .5-.1 .36 .36 0 0 1 .5 0 .36 .36 0 0 1-.1 .5M333 253.6l-1.6 .9 1.2 .7M333 252.7v.9M335.7 243.1a.7 .7 0 0 0 .3 .7 .7 .7 0 0 0 .8-.1M335.7 240.8v2.3M335.7 240.8l-9.3 5.3M335.7 240.8l-4-2.3-9.2 5.3"/>
<path d="M335.7 243.1l1.1 .6M336.2 253.2l2.3 1.4M336.5 256.6l7.9 4.5M338.8 242.7v2.1M338.8 242.7l1.8 1M341.7 252.7l-2.4-1.3-3.1 1.8M342.1 255.4a4.6 4.6 0 0 1 6.2 .1 1.53 1.53 0 0 1-1.2 2.2 4.3 4.3 0 0 1-5.1-1.1l-.1-.6zM342.7 244.4v-.1a1.45 1.45 0 0 1 2.1 .1M342.8 243.9a1.3 1.3 0 0 1 2 .3 1.23 1.23 0 0 1-2.1-.1zM343.4 244.8a.4 .4 0 0 1 0-.6 .4 .4 0 0 1 .6 .1 .28 .28 0 0 1 .3 .1 .28 .28 0 0 1-.2 .4M344.5 241.5l-1.8-1.1-3.9 2.3M348.1 244.9v6.4"/>
<path d="M353.3 243.3l-1.3-.7-3.9 2.3M353.8 256.6l-7.8 4.5M356.4 241.5l7.1 4.1M358.4 254.5l1.5-1 7.9 13.7M358.4 254.5v11.7M358.4 254.5l7.8 13.5M363.5 246.1l-13.2 7.5M363.5 245.6v.5M363.5 246.1l-3.2-1.9-13.1 7.6M367.4 243.3l-3.9 2.3M367.4 243.3l-7.1-4-8.6 4.9v2.7l-3.6-2M370.9 256.3l-7 4"/>
<path d="M370.9 247.2l1.6-.9 7.9 13.6M370.9 247.2v9.1M370.9 247.2l7.9 13.6-7.9-4.5M380.4 259.9l-12.6 7.3M380.4 259.9v2.7l-14.2 8.2M380.5 253.4l4.4 2.5M384.9 255.9h1.6M392.9 249.1l.1-.1a.35 .35 0 0 1 .5 0 .35 .35 0 0 1-.1 .5 .39 .39 0 0 1-.6 .3 .39 .39 0 0 1 .1-.7zM330.8 265.7a2.02 2.02 0 0 1 2.5 1.6 1.4 1.4 0 0 1-.6 2.3 2.84 2.84 0 0 1-1.9-3.9zM344.4 261.1v18.2M344.4 261.1h1.6M344.4 279.3h1.6"/>
<path d="M344.4 279.3l-7.9-4.6v-19l7.9-4.6h1.6l7.8 4.6v19l-7.8 4.6M346 261.1v18.2M358.4 266.2l-4.6 2.6M358.4 266.2l7.8 4.6M366.2 268v2.8M367.8 267.2l-1.6 .8M369.3 261.8l.4-.2a.58 .58 0 0 1 .7 0 .58 .58 0 0 1 .2 .7l-.4 .2a.6 .6 0 0 1-.7 0 .6 .6 0 0 1-.2-.7z"/>
<circle cx="35" cy="40.6" r="1.01"/>
<circle cx="35" cy="68.6" r="1"/>
<circle cx="105.6" cy="72.6" r="4"/>
<circle cx="219.6" cy="72.6" r="4"/>
<circle cx="76.1" cy="139.9" r="6"/>
<circle cx="249.1" cy="139.9" r="6"/>
<circle cx="120.3" cy="152.4" r="2"/>
<circle cx="120.3" cy="152.4" r="1.03"/>
<circle cx="204.9" cy="152.4" r="2"/>
<circle cx="204.9" cy="152.4" r="1.03"/>
<circle cx="143.9" cy="160.4" r="2.5"/>
<circle cx="143.9" cy="160.4" r="1.41"/>
<circle cx="181.3" cy="160.4" r="1.41"/>
<circle cx="181.3" cy="160.4" r="2.51"/>
<circle cx="64.6" cy="191.4" r="1.4"/>
<circle cx="120.3" cy="180.4" r="2"/>
<circle cx="120.3" cy="180.4" r="1.03"/>
<circle cx="204.9" cy="180.4" r="2"/>
<circle cx="204.9" cy="180.4" r="1.03"/>
<circle cx="260.6" cy="191.4" r="1.4"/>
<circle cx="120.3" cy="202.4" r="2"/>
<circle cx="120.3" cy="202.4" r="1.01"/>
<circle cx="204.9" cy="202.4" r="2"/>
<circle cx="204.9" cy="202.4" r="1.01"/>
<circle cx="120.3" cy="230.4" r="2"/>
<circle cx="120.3" cy="230.4" r="1.02"/>
<circle cx="143.9" cy="222.4" r="2.49"/>
<circle cx="143.9" cy="222.4" r="1.4"/>
<circle cx="181.3" cy="222.4" r="1.4"/>
<circle cx="181.3" cy="222.4" r="2.5"/>
<circle cx="204.9" cy="230.4" r="2"/>
<circle cx="204.9" cy="230.4" r="1.02"/>
<circle cx="76.1" cy="242.9" r="6"/>
<circle cx="249.1" cy="242.9" r="6"/>
</g>
<g fill="none" stroke="#000" stroke-width=".26" stroke-dasharray="1.3 .6" stroke-dashoffset=".6">
<path d="M284.7 34.6v40M387.7 34.6v40M298.7 50.6v2M302.2 57.2h2M302.2 57.2l1 .6M302.2 51.4v5.8M303.2 57.8l1-.6M304.2 57.2v-5.8M305.7 52.6v-1.2M309.8 52.2v7.6M312.6 59.8v-7.6M330.2 57.2h2"/>
<path d="M330.2 51.4v5.8M330.2 57.2l1 .6M331.2 57.8l1-.6M332.2 57.2v-5.8M352.2 57.2h2M352.2 57.2l1 .6M352.2 51.4v5.8M353.2 57.8l1-.6M354.2 57.2v-5.8M371.8 52.2v7.6M374.6 59.8v-7.6M378.7 52.6v-1.2"/>
<path d="M380.2 57.2h2M380.2 51.4v5.8M380.2 57.2l1 .6M381.2 57.8l1-.6M382.2 57.2v-5.8M385.7 50.6v2M296.7 74.6v-40M399.7 74.6v-40M342.2 87.1l-1.8 1M343.9 88.1l-1.7-1M256 132.9l.6 1M256.6 131.9v2"/>
<path d="M256.6 131.9l-.6 1"/>
</g>
<g fill="none" stroke="#000" stroke-width=".26" stroke-dasharray="1.3 .6" stroke-dashoffset=".4">
<path d="M286.7 35.6h8M389.7 35.6h8M294.7 52.6h-8M301.2 50.6v.8M305.2 51.4v-.8M308.7 51.4v.8M313.7 52.2v-.8M329.2 50.6v.8M333.2 51.4v-.8M347.2 52.6h-10M347.2 46.6h-10M347.2 59.6h-10"/>
<path d="M347.2 51.4h-10M351.2 50.6v.8M355.2 51.4v-.8M370.7 51.4v.8M375.7 52.2v-.8M379.2 50.6v.8M383.2 51.4v-.8M389.7 52.6h8M286.7 73.6h8M286.7 76.6h8M294.7 68.6h-8M337.2 76.6h10"/>
<path d="M347.2 68.6h-10M389.7 73.6h8M389.7 76.6h8M397.7 68.6h-8M101.7 135.9v8M212.2 135.9v8M215.7 135.9v8M109.7 143.9v-8M113.2 143.9v-8M223.7 143.9v-8M88.2 186.4v10M101.7 186.4v10"/>
<path d="M109.7 196.4v-10M113.2 196.4v-10M212.2 196.4v-10M215.7 186.4v10M223.7 196.4v-10M237.2 196.4v-10M101.7 238.9v8M212.2 238.9v8M215.7 238.9v8M109.7 246.9v-8M113.2 246.9v-8M223.7 246.9v-8"/>
</g>
<path d="M162.7 189.6a1.75 1.75 0 0 1 1.5 2.6 1.75 1.75 0 0 1-2.9 .3 1.75 1.75 0 0 1 1-2.8l.4-.1" fill="none" stroke="#000" stroke-width=".26" stroke-dasharray="1.3 .6" stroke-dashoffset="-.1"/>
<path d="M282.7 40.6a1.02 1.02 0 0 1 1.4-.9 1.02 1.02 0 0 1 .2 1.7 1.02 1.02 0 0 1-1.6-.5v-.3M329.2 51.4h-23.5M378.7 51.4h-23.5M282.7 68.6a1.02 1.02 0 0 1 1.4-.9 1.02 1.02 0 0 1 .2 1.7 1.02 1.02 0 0 1-1.6-.5v-.3M256.6 133.9h4.6M261.2 131.9h-4.6" fill="none" stroke="#000" stroke-width=".26" stroke-dasharray="1.3 .6" stroke-dashoffset=".3"/>
<path d="M337.2 35.6v38M347.2 35.6v38M389.7 35.6v38M397.7 35.6v38M286.7 73.6v-38M294.7 73.6v-38" fill="none" stroke="#000" stroke-width=".26" stroke-dasharray="1.3 .6" stroke-dashoffset=".7"/>
<path d="M298.7 52.6h-4M301.2 51.4h4M329.2 51.4h4M351.2 51.4h4M379.2 51.4h4M389.7 52.6h-4M286.7 74.6v-1M294.7 73.6v1M340.8 67.6v6M343.6 73.6v-6M389.7 74.6v-1M397.7 73.6v1" fill="none" stroke="#000" stroke-width=".26" stroke-dasharray="1.3 .6" stroke-dashoffset=".5"/>
<path d="M298.7 50.6h87M298.7 52.6h7M308.7 52.2h5M329.2 56.4v-5M355.2 56.4v-5M370.7 52.2h5M378.7 52.6h7" fill="none" stroke="#000" stroke-width=".26" stroke-dasharray="1.3 .6"/>
<path d="M309.8 59.8h2.8M332.2 59.4a3 3 0 0 1-3-3M332.2 59.4h20M355.2 56.4a3 3 0 0 1-3 3M371.8 59.8h2.8" fill="none" stroke="#000" stroke-width=".26" stroke-dasharray="1.3 .6" stroke-dashoffset=".2"/>
<path d="M343.9 88.1h-3.5" fill="none" stroke="#000" stroke-width=".26" stroke-dasharray="1.3 .6" stroke-dashoffset="-.2"/>
<path d="M309.8 59.8l1.4 .9M371.8 59.8l1.4 .9M311.2 60.7l1.4-.9M373.2 60.7l1.4-.9" fill="none" stroke="#000" stroke-width=".26" stroke-dasharray="1.3 .6" stroke-dashoffset=".8"/>
<path d="M340.4 88.1v10.5M343.9 98.6v-10.5" fill="none" stroke="#000" stroke-width=".26" stroke-dasharray="1.3 .6" stroke-dashoffset=".1"/>
<g font-size="4.2">
<text x="243.1" y="99">YAN DELİKLERİ</text>
<text x="240.7" y="107.5">YÖNÜNE DİKKAT..!</text>
<text x="244.3" y="103.3">UNUTULMASIN</text>
</g>
<g font-size="3.9" fill="#808080">
<text x="29.3" y="27.8">35</text>
<text x="45.2" y="39.9" transform="rotate(-90 45.2 39.9)">30</text>
<text x="123.6" y="44.8" transform="rotate(-90 123.6 44.8)">80</text>
<text x="206.7" y="44.8" transform="rotate(-90 206.7 44.8)">80</text>
<text x="24.7" y="57" transform="rotate(-90 24.7 57)">170</text>
<text x="70.2" y="56.1" transform="rotate(-90 70.2 56.1)">200</text>
<text x="37.9" y="76.6" transform="rotate(75 37.9 76.6)">M12</text>
<text x="52.1" y="73" transform="rotate(-90 52.1 73)">320</text>
<text x="43.6" y="81.1" transform="rotate(75 43.6 81.1)">2x</text>
<text x="40.9" y="87.7" transform="rotate(75 40.9 87.7)">24</text>
<text x="70.2" y="90.1" transform="rotate(-90 70.2 90.1)">120</text>
<text x="109.9" y="112">490</text>
<text x="205.4" y="112">490</text>
<text x="109.7" y="117">432,50</text>
<text x="197.3" y="117">432,50</text>
<text x="135.6" y="122">211,50</text>
<text x="178.5" y="122">211,50</text>
<text x="49.4" y="131.9" transform="rotate(15 49.4 131.9)">60</text>
<text x="148.5" y="127">93,50</text>
<text x="167.2" y="127">93,50</text>
<text x="34.3" y="177.7" transform="rotate(-90 34.3 177.7)">257,50</text>
<text x="39.3" y="175.1" transform="rotate(-90 39.3 175.1)">195</text>
<text x="44.3" y="179.1" transform="rotate(-90 44.3 179.1)">155</text>
<text x="49.3" y="188" transform="rotate(-90 49.3 188)">55</text>
<text x="272.4" y="187.4" transform="rotate(-15 272.4 187.4)">2x M16</text>
<text x="49.3" y="199" transform="rotate(-90 49.3 199)">55</text>
<text x="175" y="203.5" transform="rotate(-30 175 203.5)">4</text>
<text x="39.3" y="214.4" transform="rotate(-90 39.3 214.4)">195</text>
<text x="44.3" y="210.1" transform="rotate(-90 44.3 210.1)">155</text>
<text x="159.4" y="212.5" transform="rotate(-30 159.4 212.5)">25</text>
<text x="236.3" y="211.3" transform="rotate(-30 236.3 211.3)">4</text>
<text x="151.4" y="217.2" transform="rotate(-30 151.4 217.2)">4x</text>
<text x="220.5" y="220.4" transform="rotate(-30 220.5 220.4)">20</text>
<text x="151.5" y="223.5" transform="rotate(15 151.5 223.5)">4x M16</text>
<text x="167.5" y="227.8" transform="rotate(15 167.5 227.8)">40</text>
<text x="212.5" y="225.1" transform="rotate(-30 212.5 225.1)">8x</text>
<text x="34.3" y="229" transform="rotate(-90 34.3 229)">257,50</text>
<text x="211.6" y="231.3" transform="rotate(15 211.6 231.3)">8x M12</text>
<text x="227.6" y="235.6" transform="rotate(15 227.6 235.6)">40</text>
</g>
<text font-size="3.9" x="143.7" y="44.8" transform="rotate(-90 143.7 44.8)">84</text>
<g font-size="3.5">
<text x="312.7" y="111.9">MAPA için</text>
<text x="312.7" y="115.4">M20</text>
</g>
<g font-size="3.5" fill="#808080">
<text x="55.5" y="129.5" transform="rotate(15 55.5 129.5)">+0,05</text>
<text x="56.4" y="133.8" transform="rotate(15 56.4 133.8)">0</text>
<text x="162" y="206.5" transform="rotate(-30 162 206.5)">+0,05</text>
<text x="165.7" y="208.9" transform="rotate(-30 165.7 208.9)">0</text>
<text x="223.4" y="214.7" transform="rotate(-30 223.4 214.7)">+0,05</text>
<text x="227" y="216.7" transform="rotate(-30 227 216.7)">0</text>
</g>
<g font-size="3.2">
<text x="272.9" y="272.3">80400100002_U6</text>
<text x="330" y="272.2">-</text>
<text x="272.9" y="276.3">KESME ÜST SABİT BLOK</text>
<text x="273.7" y="280.3">/</text>
<text x="351.8" y="280">Platina Sac</text>
<text x="273.7" y="284.4">/ HRC</text>
<text x="351.9" y="284.3">..</text>
<text x="351.8" y="288.3">455319.89</text>
</g>
<g font-size="2.8">
<text x="383" y="272.2">Ü.Adet:</text>
<text x="330.9" y="280.3">Hammadde Adı:</text>
<text x="383.3" y="276">Vers.:</text>
<text x="331.4" y="284.3">Sip. Ölçüsü:</text>
<text x="257.6" y="288.3">SON KAYIT:</text>
<text x="282.8" y="288.3">5 Temmuz 2022 Salı 11:43:22</text>
<text x="331.6" y="288.3">Ağırlık:</text>
</g>
<g font-size="2.6">
<text x="385.2" y="279.9">GENEL TOLERANS</text>
<text x="383.5" y="284">DIN 7168 m T</text>
<text x="383.6" y="288.1">ÖLÇEK</text>
<text x="396.9" y="288.1">1:1</text>
<text x="405.8" y="288.1">A4</text>
</g>
<g font-size="2.5">
<text x="257.9" y="272">Parça Kodu:</text>
<text x="320.5" y="272">Ü.Kodu:</text>
<text x="257.6" y="280">Kaplama Şekli:</text>
<text x="257.6" y="276">Parça Adı:</text>
<text x="257.6" y="284.1">Isıl İşlem:</text>
<text x="6.1" y="291.6">D:\Onedrive\OneDrive - gazi.edu.tr\My_Design\Arsiv\6545_U6\</text>
</g>
</svg>
